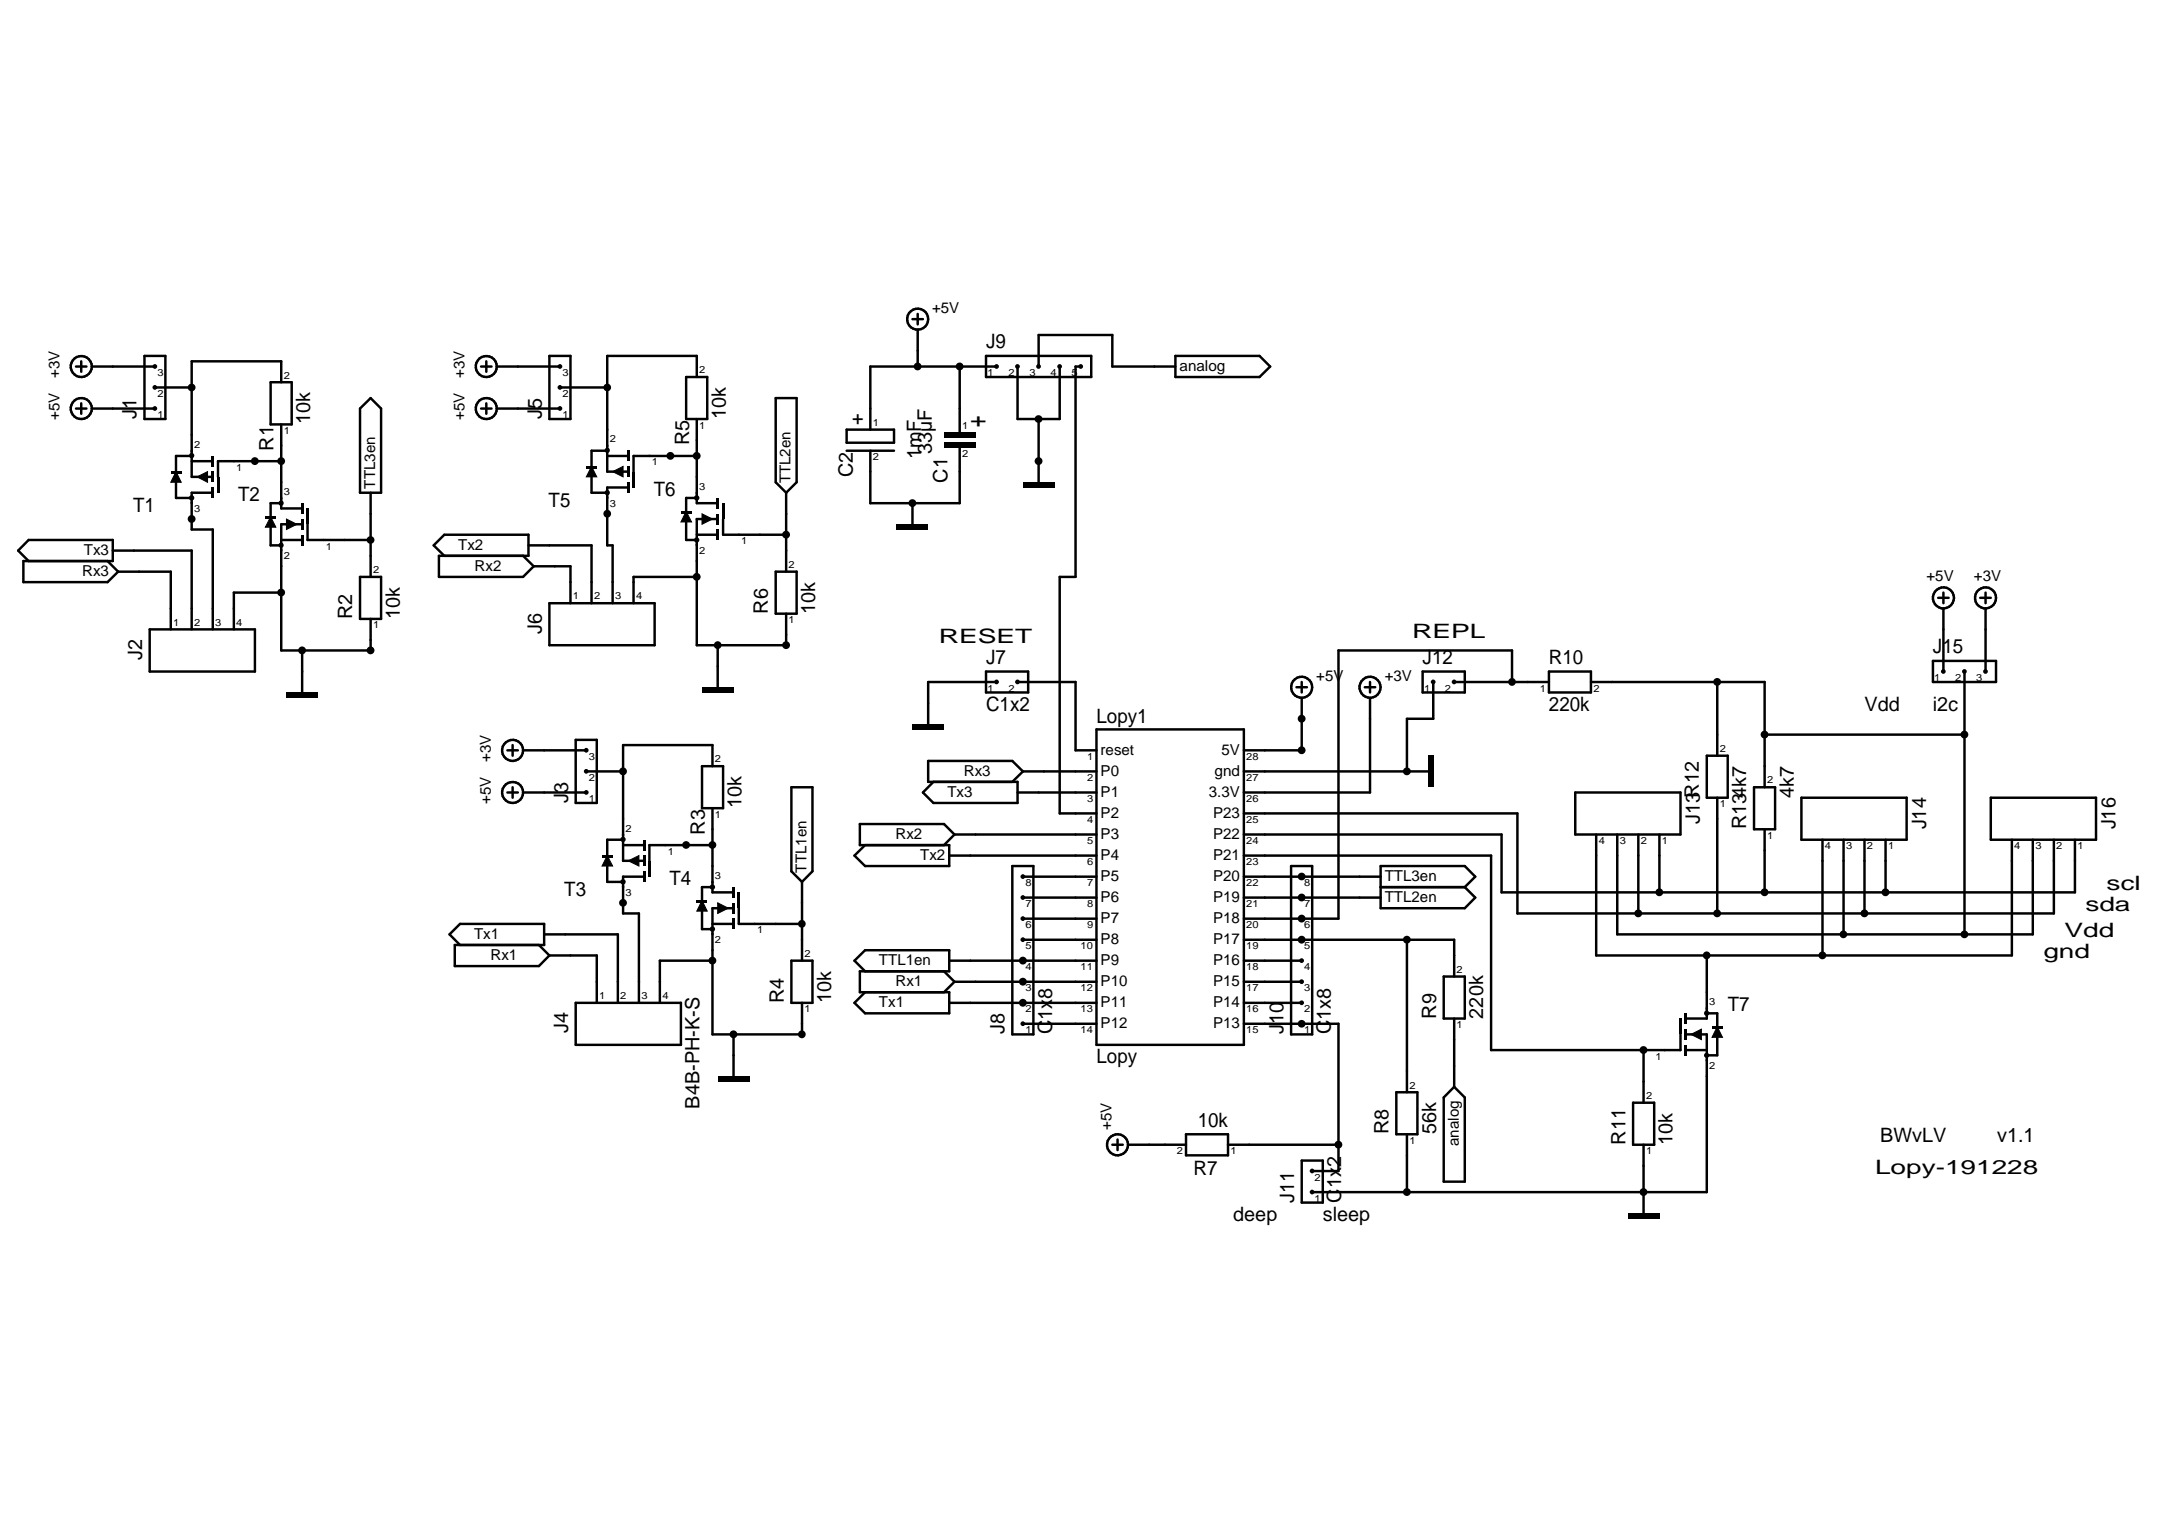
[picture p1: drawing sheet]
<svg xmlns="http://www.w3.org/2000/svg" width="297mm" height="210mm" viewBox="0 0 297 210" stroke-linecap="round" stroke-linejoin="round" font-family="sans-serif">
<g fill="#000">
<path d="M129.9 59.5h4.3v.7h-4.3zM23.5 64.9h1.4v.3h-1.4zM29.1 62.7h.3v1.5h-.3zM29.1 64.9h.3v1.4h-.3zM29.1 67.1h.3v1.4h-.3zM36.5 71h1.4v.4h-1.4zM41.4 73.6h.3v1.4h-.3zM41.4 71.4h.3v1.4h-.3zM41.4 69.2h.3v1.5h-.3zM80.7 64.2h1.4v.3h-1.4zM86.3 62h.3v1.4h-.3zM86.3 64.2h.3v1.4h-.3z"/>
<path d="M86.3 66.3h.3v1.5h-.3zM93.7 70.3h1.4v.4h-1.4zM98.6 72.8h.3v1.5h-.3zM98.6 70.7h.3v1.4h-.3zM98.6 68.5h.3v1.4h-.3zM123.4 72.1h4.3v.7h-4.3zM129.9 60.9h4.3v.7h-4.3zM140.7 66.3h4.4v.8h-4.4zM39.4 95.2h4.4v.8h-4.4zM96.6 94.5h4.3v.7h-4.3zM125.5 99.6h4.4v.7h-4.4zM82.8 117.7h1.5v.3h-1.5z"/>
<path d="M88.5 115.5h.3v1.5h-.3zM88.5 117.7h.3v1.4h-.3zM196.4 103.9h.8v4.4h-.8zM88.5 119.8h.3v1.5h-.3zM95.8 123.8h1.5v.4h-1.5zM100.8 126.4h.3v1.4h-.3zM100.8 124.2h.3v1.4h-.3zM100.8 122h.3v1.5h-.3zM231.8 139.4h.3v1.4h-.3zM98.7 148.1h4.4v.7h-4.4zM231.8 143.7h.3v1.5h-.3zM231.8 141.6h.3v1.4h-.3z"/>
<path d="M235.6 141.2h1.4v.3h-1.4zM224 166.9h4.3v.7h-4.3z"/>
<circle cx="21.3" cy="50.4" r=".33"/>
<circle cx="21.3" cy="56.2" r=".33"/>
<circle cx="21.3" cy="53.3" r=".33"/>
<circle cx="26.4" cy="53.3" r=".53"/>
<circle cx="77" cy="50.4" r=".33"/>
<circle cx="77" cy="56.2" r=".33"/>
<circle cx="77" cy="53.3" r=".33"/>
<circle cx="83.5" cy="53.3" r=".53"/>
<circle cx="126.2" cy="50.4" r=".54"/>
<circle cx="132" cy="50.4" r=".54"/>
<circle cx="137.1" cy="50.4" r=".33"/>
<circle cx="140" cy="50.4" r=".33"/>
<circle cx="142.9" cy="57.6" r=".53"/>
<circle cx="142.9" cy="50.4" r=".33"/>
<circle cx="145.8" cy="50.4" r=".33"/>
<circle cx="148.7" cy="50.4" r=".33"/>
<circle cx="26.4" cy="71.4" r=".54"/>
<circle cx="26.4" cy="68.5" r=".37"/>
<circle cx="26.4" cy="62.7" r=".37"/>
<circle cx="35.1" cy="63.4" r=".54"/>
<circle cx="38.7" cy="75" r=".36"/>
<circle cx="38.7" cy="69.2" r=".37"/>
<circle cx="38.7" cy="63.4" r=".54"/>
<circle cx="51" cy="74.3" r=".53"/>
<circle cx="83.6" cy="61.9" r=".37"/>
<circle cx="83.6" cy="67.8" r=".37"/>
<circle cx="83.6" cy="70.7" r=".53"/>
<circle cx="92.2" cy="62.7" r=".54"/>
<circle cx="95.8" cy="74.3" r=".37"/>
<circle cx="95.9" cy="79.3" r=".54"/>
<circle cx="95.9" cy="62.7" r=".54"/>
<circle cx="95.9" cy="68.5" r=".37"/>
<circle cx="108.2" cy="73.5" r=".54"/>
<circle cx="125.5" cy="69.2" r=".54"/>
<circle cx="142.9" cy="63.4" r=".54"/>
<circle cx="38.7" cy="81.5" r=".54"/>
<circle cx="41.6" cy="89.5" r=".54"/>
<circle cx="51" cy="89.5" r=".54"/>
<circle cx="98.7" cy="88.7" r=".53"/>
<circle cx="108.2" cy="88.7" r=".54"/>
<circle cx="137.1" cy="93.8" r=".33"/>
<circle cx="140" cy="93.8" r=".33"/>
<circle cx="179.1" cy="98.9" r=".54"/>
<circle cx="197.2" cy="93.8" r=".33"/>
<circle cx="200.1" cy="93.8" r=".33"/>
<circle cx="208" cy="93.8" r=".53"/>
<circle cx="236.3" cy="93.8" r=".54"/>
<circle cx="267.4" cy="92.4" r=".33"/>
<circle cx="270.3" cy="92.4" r=".33"/>
<circle cx="273.2" cy="92.4" r=".33"/>
<circle cx="80.7" cy="103.2" r=".33"/>
<circle cx="80.7" cy="106.1" r=".33"/>
<circle cx="80.7" cy="109" r=".33"/>
<circle cx="85.7" cy="115.5" r=".37"/>
<circle cx="85.7" cy="106.1" r=".54"/>
<circle cx="94.4" cy="116.2" r=".53"/>
<circle cx="98" cy="116.2" r=".53"/>
<circle cx="179.1" cy="103.2" r=".54"/>
<circle cx="193.6" cy="106.1" r=".54"/>
<circle cx="242.8" cy="101" r=".54"/>
<circle cx="270.3" cy="101" r=".54"/>
<circle cx="85.7" cy="124.2" r=".53"/>
<circle cx="85.7" cy="121.3" r=".37"/>
<circle cx="98" cy="132.1" r=".54"/>
<circle cx="98" cy="122" r=".37"/>
<circle cx="98" cy="127.8" r=".37"/>
<circle cx="110.3" cy="127.1" r=".53"/>
<circle cx="140.7" cy="129.3" r=".33"/>
<circle cx="140.7" cy="126.4" r=".33"/>
<circle cx="140.7" cy="120.6" r=".33"/>
<circle cx="140.7" cy="123.5" r=".33"/>
<circle cx="140.7" cy="137.9" r=".33"/>
<circle cx="140.7" cy="132.1" r=".33"/>
<circle cx="140.7" cy="135" r=".33"/>
<circle cx="140.7" cy="132.1" r=".54"/>
<circle cx="140.7" cy="135" r=".54"/>
<circle cx="140.7" cy="137.9" r=".54"/>
<circle cx="179.1" cy="120.6" r=".53"/>
<circle cx="179.1" cy="126.4" r=".33"/>
<circle cx="179.1" cy="129.3" r=".33"/>
<circle cx="179.1" cy="120.6" r=".33"/>
<circle cx="179.1" cy="132.1" r=".33"/>
<circle cx="179.1" cy="135" r=".33"/>
<circle cx="179.1" cy="123.5" r=".33"/>
<circle cx="179.1" cy="137.9" r=".33"/>
<circle cx="179.1" cy="123.5" r=".54"/>
<circle cx="179.1" cy="126.4" r=".54"/>
<circle cx="179.1" cy="129.3" r=".54"/>
<circle cx="193.6" cy="129.3" r=".54"/>
<circle cx="225.4" cy="125.6" r=".54"/>
<circle cx="228.3" cy="122.7" r=".54"/>
<circle cx="234.8" cy="139.4" r=".37"/>
<circle cx="234.8" cy="131.4" r=".53"/>
<circle cx="236.3" cy="125.6" r=".54"/>
<circle cx="242.8" cy="122.7" r=".54"/>
<circle cx="250.7" cy="131.4" r=".54"/>
<circle cx="253.6" cy="128.5" r=".53"/>
<circle cx="256.5" cy="125.6" r=".54"/>
<circle cx="259.4" cy="122.7" r=".54"/>
<circle cx="270.3" cy="128.5" r=".53"/>
<circle cx="100.9" cy="142.3" r=".54"/>
<circle cx="110.3" cy="142.3" r=".53"/>
<circle cx="140.7" cy="140.8" r=".33"/>
<circle cx="179.1" cy="140.8" r=".53"/>
<circle cx="179.1" cy="140.8" r=".33"/>
<circle cx="184.1" cy="157.4" r=".54"/>
<circle cx="226.1" cy="144.4" r=".54"/>
<circle cx="234.8" cy="145.2" r=".36"/>
<circle cx="180.5" cy="164" r=".33"/>
<circle cx="180.5" cy="161.1" r=".33"/>
<circle cx="193.6" cy="164" r=".54"/>
<circle cx="226.1" cy="164" r=".54"/>
</g>
<g fill="none" stroke="#000" stroke-width=".34">
<path d="M10.5 50.4h1.4M10.5 56.2h1.4M11.2 49.7v1.4M11.2 55.5v1.4M12.6 50.4h8.7M12.6 56.2h8.7M19.9 49h2.9v8.6h-2.9zM21.3 53.3h5.1M37.2 52.6h2.9v5.8h-2.9zM38.7 52.6v-2.9h-12.3v15.9h2.9M38.7 58.4v11.5h2.9M49.5 56.2l1.5-1.4 1.4 1.4v11.6h-2.9z"/>
<path d="M66.2 50.4h1.4M66.2 56.2h1.4M66.9 49.7v1.4M66.9 55.5v1.4M68.3 50.4h8.7M68.3 56.2h8.7M75.6 49h2.9v8.6h-2.9zM77 53.3h6.5M94.4 51.9h2.9v5.7h-2.9zM95.9 51.9v-2.9h-12.4v15.9h2.9M95.9 57.6v11.6h2.8M106.7 54.8h2.9v11.5l-1.4 1.5-1.5-1.5z"/>
<path d="M116.5 59.1h6.5v1.8h-6.5zM125.5 43.9h1.5M126.3 43.2v1.4M126.3 45.4v5M132 50.4v9.1M135.7 49h14.4v2.9h-14.4zM137.1 50.4h-17.4v8.7M140 50.4v7.2h5.8v-7.2M142.9 50.4v-4.3h10.1v4.3h8.7M142.9 57.6v8.7M148.7 50.4h-.7v29h-2.2v32.5h5.1M161.7 49h11.6l1.5 1.4-1.5 1.5h-11.6z"/>
<path d="M3.9 77.2l-1.4-1.5 1.4-1.4h11.6v2.9h-12.3v2.9h11.6l1.5-1.5M14.8 77.2l1.5 1.4M15.5 75.7h10.9v10.9M16.3 78.6h7.2v8M26.4 62.7h-2.2v5.8h2.2M26.4 63.4h2.9M29.3 67.8h-2.9v5h2.9v13.8M38.7 69.2h-1.5v5.8h1.5M38.7 74.3h2.9M38.7 63.4h-8.7v4.4M41.6 72.1h-2.9v17.4h12.3v-4.4M42.3 72.1v2.2h8.7"/>
<path d="M49.5 79.4h2.9v5.7h-2.9zM51 67.8v11.6M61.1 76.5l-1.4-1.5 1.4-1.4h11.6v2.9h-12.3v2.9h11.6l1.4-1.5M72 76.5l1.4 1.4M72.7 75h8.7v8M73.4 77.9h5.1v5.1M83.5 62h-2.1v5.8h2.1M83.5 62.7h2.9M86.4 67.1h-2.9v7.9h.8v8M95.9 62.7h-8.7v2.2M95.9 79.4h-8.7v3.6M95.9 73.6h2.8"/>
<path d="M95.9 68.5h-1.5v5.8h1.5M98.7 71.4h-2.8v17.4h12.3v-4.4M99.5 69.2v4.4h8.7M106.7 78.6h2.9v5.8h-2.9zM108.2 67.8v10.8M116.5 62h6.5M125.5 69.2v2.9M132 61.6v7.6h-12.3v-7.2M20.6 86.6h14.5v5.8h-14.5zM38.7 81.5h-6.5v5.1M41.6 89.5v5.7M75.6 83h14.5v5.8h-14.5z"/>
<path d="M98.7 88.8v5.7M135.7 92.4h5.8v2.8h-5.8zM137.1 93.8h-9.4v5.8M140 93.8h8v9.4h2.9M178.4 94.5h1.4M179.1 96v7.2h-8M179.1 93.8v1.4M187.8 94.5h1.4M188.5 96v13h-17.4M188.5 93.8v1.4M195.7 92.4h5.8v2.8h-5.8zM197.2 93.8v5.1h-3.6v7.2"/>
<path d="M200.1 93.8h13M208 93.8v-4.3h-23.9v36.9h-13M213.1 92.4h5.8v2.8h-5.8zM218.9 93.8h23.9v14.5M236.3 93.8v10.1M265.9 90.9h8.7v2.9h-8.7zM266.7 82.2h1.4M267.4 81.5v1.5M267.4 83.7v8.7M270.3 92.4v36.1M272.4 82.2h1.5M273.2 81.5v1.5"/>
<path d="M273.2 83.7v8.7M69.8 109h1.4M69.8 103.2h1.4M70.5 102.5v1.4M70.5 108.3v1.4M72 109h8.7M72 103.2h8.7M79.2 101.8h2.9v8.6h-2.9zM80.7 106.1h5M85.7 115.5h-2.2v5.8h2.2M85.7 116.2h2.9M96.6 105.4h2.9v5.8h-2.9z"/>
<path d="M98 105.4v-2.9h-12.3v15.9h2.9M98 111.2v11.5h2.9M98 116.2h-8.7v4.4M108.9 108.3h2.9v11.5l-1.5 1.5-1.4-1.5zM130.6 117.7h20.3M131.3 114.8h19.6M131.3 114.8l-1.4-1.5h-11.6v2.9h12.3v2.9h-11.6l-1.4-1.4 1.4-1.5M131.3 114.8l-1.4 1.4M139.3 119.1h2.9v23.2h-2.9zM140 109h10.9M140.7 106.1l-1.4-1.4h-11.6v2.8h12.3v2.9h-11.6l-1.4-1.4 1.4-1.5M140.7 106.1h10.2"/>
<path d="M140.7 106.1l-1.4 1.4M150.9 100.3h20.2v43.4h-20.2zM171.1 111.9h37.7v13.7h73.8v-10.1M171.1 114.8h35.5v7.9h78.9v-7.2M171.1 117.7h34v26.7h26.1v-2.1M171.1 106.1h25.3M177.6 119.1h2.9v23.2h-2.9zM189.9 119.1h11.6l1.5 1.5-1.5 1.4 1.5 1.5-1.5 1.4h-11.6zM216.7 109h14.5v5.8h-14.5zM219.6 114.8v16.6h57.2v-15.9M222.5 114.8v13.7h57.2v-13M225.4 114.8v10.8"/>
<path d="M228.3 114.8v7.9M234.8 103.9h2.9v5.8h-2.9zM236.3 109.7v15.9M241.3 108.3h2.9v5.8h-2.9zM242.8 114.1v8.6M242.8 101h27.5M247.8 109.7h14.5v5.8h-14.5zM250.7 115.5v15.9M253.6 115.5v13M256.5 115.5v10.1M259.4 115.5v7.2M273.9 109.7h14.5v5.8h-14.5z"/>
<path d="M63.3 130l-1.5-1.5 1.5-1.4h11.6v2.9h-12.3v2.9h11.5l1.5-1.5M74.1 130l1.5 1.4M74.9 128.5h10.1v9.4M75.6 131.4h6.5v6.5M79.2 137.9h14.5v5.8h-14.5zM88.6 120.6h-2.9v5h2.2v12.3M98 132.1h-7.2v5.8M98 127.1h2.9M98 122h-1.4v5.8h1.4M100.9 124.9h-2.9v17.4h12.3v-4.4M101.6 122.7v4.4h8.7M108.9 132.1h2.9v5.8h-2.9z"/>
<path d="M110.3 121.3v10.8M119 133.6l-1.4-1.5 1.4-1.4h11.6v2.9h-12.3v2.9h12.3v2.9h-11.6l-1.4-1.5 1.4-1.4M129.9 133.6l1.4 1.4M130.6 137.9h20.3M130.6 132.1h20.3M131.3 135h19.6M131.3 135l-1.4 1.5M140.7 120.6h10.2M140.7 123.5h10.2M140.7 129.3h10.2M140.7 126.4h10.2M171.1 137.9h8"/>
<path d="M171.1 129.3h29v5M171.1 120.6h18.8M171.1 132.1h8M171.1 123.5h18.8M171.1 135h8M189.9 122h11.6M193.6 129.3v20.9M198.6 134.3h2.9v5.8h-2.9zM234.8 131.4v8.7h-2.9M234.8 139.4h1.5v5.8h-1.5M100.9 142.3v5.8M140.7 140.8h10.2"/>
<path d="M153 157.5h1.5M153.8 156.7v1.5M155.2 157.5h8M163.2 156h5.8v2.9h-5.8zM169 157.5h15.1M171.1 140.8h13v20.3h-3.6M179.1 159.6h2.9v5.8h-2.9zM192.1 150.2h2.9v5.8h-2.9zM193.6 156v8M200.1 140.1v9.4M200.1 149.5l1.4 1.5v11.5h-2.9v-11.5zM224.7 151.7h2.9v5.8h-2.9z"/>
<path d="M226.1 144.4v7.3M226.1 157.5v9.4M231.9 142.3h2.9v21.7h-54.3M231.9 144.4h2.9"/>
<circle cx="11.2" cy="56.2" r="1.45"/>
<circle cx="11.2" cy="50.4" r="1.45"/>
<circle cx="66.9" cy="50.4" r="1.45"/>
<circle cx="66.9" cy="56.2" r="1.45"/>
<circle cx="126.3" cy="43.9" r="1.45"/>
<circle cx="179.1" cy="94.5" r="1.45"/>
<circle cx="188.5" cy="94.5" r="1.44"/>
<circle cx="267.4" cy="82.2" r="1.45"/>
<circle cx="273.2" cy="82.2" r="1.45"/>
<circle cx="70.5" cy="103.2" r="1.44"/>
<circle cx="70.5" cy="109" r="1.44"/>
<circle cx="153.8" cy="157.5" r="1.44"/>
</g>
<g fill="#000" stroke="#000" stroke-width=".14">
<path d="M24.2 64.9l.7 1.4h-1.4zM27.1 65.6l1.5-.7v1.4zM37.2 71.1l.8 1.4h-1.5zM39.4 71.4l1.5 .7-1.5 .7zM81.4 64.2l.7 1.4h-1.4zM84.3 64.9l1.4-.7v1.4zM94.4 70.3l.7 1.5h-1.4zM96.6 70.7l1.4 .7-1.4 .7zM83.5 117.7l.8 1.4h-1.5zM86.4 118.4l1.5-.7v1.4zM96.6 123.9l.7 1.4h-1.4zM98.7 124.2l1.5 .7-1.5 .7z"/>
<path d="M232.6 142.3l1.5-.7v1.4zM236.3 141.2l.7 1.5h-1.5z"/>
</g>
<path d="M42.3 69.9v2.2M87.2 64.9v2.2M231.2 140.1v2.2" fill="none" stroke="#000" stroke-width=".36"/>
<g font-size="2.7">
<text x="135.7" y="47.9">J9</text>
<text x="18.8" y="57.6" transform="rotate(-90 18.8 57.6)">J1</text>
<text x="42.7" y="58.4" transform="rotate(-90 42.7 58.4)">10k</text>
<text x="74.5" y="57.6" transform="rotate(-90 74.5 57.6)">J5</text>
<text x="99.9" y="57.6" transform="rotate(-90 99.9 57.6)">10k</text>
<text x="118.8" y="58.4" transform="rotate(-90 118.8 58.4)">+</text>
<text x="133.5" y="58.8">+</text>
<text x="37.6" y="62" transform="rotate(-90 37.6 62)">R1</text>
<text x="94.8" y="61.3" transform="rotate(-90 94.8 61.3)">R5</text>
<text x="117.3" y="65.7" transform="rotate(-90 117.3 65.7)">C2</text>
<text x="126.7" y="63.2" transform="rotate(-90 126.7 63.2)">1mF</text>
<text x="128.2" y="62.5" transform="rotate(-90 128.2 62.5)">33µF</text>
<text x="18.3" y="70.4">T1</text>
<text x="32.8" y="68.9">T2</text>
<text x="75.5" y="69.7">T5</text>
<text x="89.9" y="68.2">T6</text>
<text x="130.4" y="66.4" transform="rotate(-90 130.4 66.4)">C1</text>
<text x="48.5" y="85.1" transform="rotate(-90 48.5 85.1)">R2</text>
<text x="55" y="85.1" transform="rotate(-90 55 85.1)">10k</text>
<text x="74.5" y="87.1" transform="rotate(-90 74.5 87.1)">J6</text>
<text x="105.6" y="84.4" transform="rotate(-90 105.6 84.4)">R6</text>
<text x="112.2" y="84.4" transform="rotate(-90 112.2 84.4)">10k</text>
<text x="129.2" y="88.4">RESET</text>
<text x="194.3" y="87.7">REPL</text>
<text x="265.9" y="89.9">J15</text>
<text x="19.5" y="90.7" transform="rotate(-90 19.5 90.7)">J2</text>
<text x="135.7" y="91.3">J7</text>
<text x="195.7" y="91.3">J12</text>
<text x="213.1" y="91.3">R10</text>
<text x="135.7" y="97.8">C1x2</text>
<text x="150.9" y="99.4">Lopy1</text>
<text x="213.1" y="97.8">220k</text>
<text x="256.5" y="97.8">Vdd</text>
<text x="265.9" y="97.8">i2c</text>
<text x="78.1" y="110.4" transform="rotate(-90 78.1 110.4)">J3</text>
<text x="102" y="111.2" transform="rotate(-90 102 111.2)">10k</text>
<text x="233.8" y="113.3" transform="rotate(-90 233.8 113.3)">J13R12</text>
<text x="246.8" y="109.7" transform="rotate(-90 246.8 109.7)">4k7</text>
<text x="97" y="114.8" transform="rotate(-90 97 114.8)">R3</text>
<text x="240.3" y="114.1" transform="rotate(-90 240.3 114.1)">R134k7</text>
<text x="265" y="114.1" transform="rotate(-90 265 114.1)">J14</text>
<text x="291" y="114.1" transform="rotate(-90 291 114.1)">J16</text>
<text x="77.6" y="123.2">T3</text>
<text x="92.1" y="121.7">T4</text>
<text x="286.9" y="125.3">sda</text>
<text x="289.8" y="122.4">scl</text>
<text x="281.1" y="131.8">gnd</text>
<text x="284" y="128.9">Vdd</text>
<text x="107.8" y="137.9" transform="rotate(-90 107.8 137.9)">R4</text>
<text x="114.3" y="137.9" transform="rotate(-90 114.3 137.9)">10k</text>
<text x="78.1" y="142.1" transform="rotate(-90 78.1 142.1)">J4</text>
<text x="138.2" y="142.3" transform="rotate(-90 138.2 142.3)">J8</text>
<text x="144.7" y="142.3" transform="rotate(-90 144.7 142.3)">C1x8</text>
<text x="176.6" y="142.3" transform="rotate(-90 176.6 142.3)">J10</text>
<text x="183.1" y="142.3" transform="rotate(-90 183.1 142.3)">C1x8</text>
<text x="197.6" y="140.1" transform="rotate(-90 197.6 140.1)">R9</text>
<text x="204.1" y="140.1" transform="rotate(-90 204.1 140.1)">220k</text>
<text x="237.7" y="139">T7</text>
<text x="150.9" y="146.2">Lopy</text>
<text x="96.2" y="152.5" transform="rotate(-90 96.2 152.5)">B4B-PH-K-S</text>
<text x="164.8" y="155.1">10k</text>
<text x="164.2" y="161.6">R7</text>
<text x="191.1" y="156" transform="rotate(-90 191.1 156)">R8</text>
<text x="197.6" y="156" transform="rotate(-90 197.6 156)">56k</text>
<text x="223.6" y="157.5" transform="rotate(-90 223.6 157.5)">R11</text>
<text x="230.1" y="157.5" transform="rotate(-90 230.1 157.5)">10k</text>
<text x="258" y="161.5">Lopy-191228</text>
<text x="258.7" y="157.1">BWvLV</text>
<text x="274.8" y="157.1">v1.1</text>
<text x="169.7" y="168">deep</text>
<text x="178" y="165.4" transform="rotate(-90 178 165.4)">J11</text>
<text x="182" y="168">sleep</text>
<text x="184.5" y="165.4" transform="rotate(-90 184.5 165.4)">C1x2</text>
</g>
<g font-size="2.1">
<text x="128.2" y="43.1">+5V</text>
<text x="8.2" y="52" transform="rotate(-90 8.2 52)">+3V</text>
<text x="63.9" y="52" transform="rotate(-90 63.9 52)">+3V</text>
<text x="162.3" y="51">analog</text>
<text x="8.2" y="57.8" transform="rotate(-90 8.2 57.8)">+5V</text>
<text x="63.9" y="57.8" transform="rotate(-90 63.9 57.8)">+5V</text>
<text x="51.6" y="67.2" transform="rotate(-90 51.6 67.2)">TTL3en</text>
<text x="108.8" y="66.5" transform="rotate(-90 108.8 66.5)">TTL2en</text>
<text x="11.5" y="76.3">Tx3</text>
<text x="63" y="75.6">Tx2</text>
<text x="11.3" y="79.2">Rx3</text>
<text x="65.3" y="78.5">Rx2</text>
<text x="265" y="80">+5V</text>
<text x="271.6" y="80">+3V</text>
<text x="181.1" y="93.7">+5V</text>
<text x="190.5" y="93.7">+3V</text>
<text x="67.5" y="104.8" transform="rotate(-90 67.5 104.8)">+3V</text>
<text x="132.6" y="106.7">Rx3</text>
<text x="151.4" y="106.7">P0</text>
<text x="151.4" y="103.8">reset</text>
<text x="167.1" y="106.7">gnd</text>
<text x="168" y="103.8">5V</text>
<text x="67.5" y="110.6" transform="rotate(-90 67.5 110.6)">+5V</text>
<text x="130.3" y="109.6">Tx3</text>
<text x="151.4" y="112.5">P2</text>
<text x="151.4" y="109.6">P1</text>
<text x="166.3" y="109.6">3.3V</text>
<text x="166.9" y="112.5">P23</text>
<text x="123.2" y="115.4">Rx2</text>
<text x="126.6" y="118.3">Tx2</text>
<text x="151.4" y="118.3">P4</text>
<text x="151.4" y="115.4">P3</text>
<text x="166.9" y="118.3">P21</text>
<text x="166.9" y="115.4">P22</text>
<text x="111" y="120" transform="rotate(-90 111 120)">TTL1en</text>
<text x="151.4" y="124.1">P6</text>
<text x="151.4" y="121.2">P5</text>
<text x="166.9" y="124.1">P19</text>
<text x="166.9" y="121.2">P20</text>
<text x="190.5" y="121.2">TTL3en</text>
<text x="190.5" y="124.1">TTL2en</text>
<text x="65.2" y="129.2">Tx1</text>
<text x="151.4" y="129.9">P8</text>
<text x="151.4" y="127">P7</text>
<text x="166.9" y="129.9">P17</text>
<text x="166.9" y="127">P18</text>
<text x="67.5" y="132.1">Rx1</text>
<text x="120.9" y="132.8">TTL1en</text>
<text x="123.2" y="135.7">Rx1</text>
<text x="151.4" y="135.7">P10</text>
<text x="151.4" y="132.8">P9</text>
<text x="166.9" y="135.7">P15</text>
<text x="166.9" y="132.8">P16</text>
<text x="120.9" y="138.6">Tx1</text>
<text x="151.4" y="141.5">P12</text>
<text x="151.4" y="138.6">P11</text>
<text x="166.9" y="141.5">P13</text>
<text x="166.9" y="138.6">P14</text>
<text x="152.9" y="155.4" transform="rotate(-90 152.9 155.4)">+5V</text>
<text x="200.7" y="157.6" transform="rotate(-90 200.7 157.6)">analog</text>
</g>
<g font-size="1.4">
<text x="21.7" y="51.7">3</text>
<text x="39" y="52.1">2</text>
<text x="77.4" y="51.7">3</text>
<text x="96.2" y="51.4">2</text>
<text x="135.8" y="51.7">1</text>
<text x="138.7" y="51.7">2</text>
<text x="141.6" y="51.7">3</text>
<text x="144.5" y="51.7">4</text>
<text x="147.4" y="51.7">5</text>
<text x="21.7" y="54.6">2</text>
<text x="21.7" y="57.5">1</text>
<text x="39" y="59.7">1</text>
<text x="77.4" y="54.6">2</text>
<text x="77.4" y="57.5">1</text>
<text x="96.2" y="58.9">1</text>
<text x="120.1" y="58.6">1</text>
<text x="132.4" y="58.9">1</text>
<text x="26.7" y="61.6">2</text>
<text x="32.5" y="64.7">1</text>
<text x="83.9" y="60.9">2</text>
<text x="89.7" y="64">1</text>
<text x="120.1" y="63.3">2</text>
<text x="132.4" y="62.9">2</text>
<text x="26.7" y="70.4">3</text>
<text x="39" y="68.1">3</text>
<text x="83.9" y="69.7">3</text>
<text x="96.2" y="67.4">3</text>
<text x="39" y="76.9">2</text>
<text x="44.8" y="75.6">1</text>
<text x="96.2" y="76.2">2</text>
<text x="102" y="74.9">1</text>
<text x="51.3" y="78.8">2</text>
<text x="78.8" y="82.4">1</text>
<text x="81.7" y="82.4">2</text>
<text x="84.6" y="82.4">3</text>
<text x="87.5" y="82.4">4</text>
<text x="108.5" y="78.1">2</text>
<text x="23.8" y="86.1">1</text>
<text x="26.7" y="86.1">2</text>
<text x="29.6" y="86.1">3</text>
<text x="32.5" y="86.1">4</text>
<text x="51.3" y="86.4">1</text>
<text x="108.5" y="85.7">1</text>
<text x="135.8" y="95.1">1</text>
<text x="138.7" y="95.1">2</text>
<text x="195.9" y="95.1">1</text>
<text x="198.8" y="95.1">2</text>
<text x="211.8" y="95.1">1</text>
<text x="219.2" y="95.1">2</text>
<text x="266.1" y="93.7">1</text>
<text x="269" y="93.7">2</text>
<text x="271.9" y="93.7">3</text>
<text x="81" y="104.5">3</text>
<text x="81" y="107.4">2</text>
<text x="98.4" y="104.9">2</text>
<text x="149.6" y="107.4">2</text>
<text x="149.6" y="104.5">1</text>
<text x="171.5" y="107.4">27</text>
<text x="171.5" y="104.5">28</text>
<text x="236.6" y="103.4">2</text>
<text x="243.1" y="107.8">2</text>
<text x="81" y="110.3">1</text>
<text x="98.4" y="112.5">1</text>
<text x="149.6" y="113.2">4</text>
<text x="149.6" y="110.3">3</text>
<text x="171.5" y="113.2">25</text>
<text x="171.5" y="110.3">26</text>
<text x="236.6" y="111">1</text>
<text x="86.1" y="114.4">2</text>
<text x="91.9" y="117.5">1</text>
<text x="149.6" y="119">6</text>
<text x="149.6" y="116.1">5</text>
<text x="171.5" y="119">23</text>
<text x="171.5" y="116.1">24</text>
<text x="220" y="116.1">4</text>
<text x="222.8" y="116.1">3</text>
<text x="225.7" y="116.1">2</text>
<text x="228.6" y="116.1">1</text>
<text x="243.1" y="115.4">1</text>
<text x="251.1" y="116.8">4</text>
<text x="254" y="116.8">3</text>
<text x="256.9" y="116.8">2</text>
<text x="259.8" y="116.8">1</text>
<text x="277.1" y="116.8">4</text>
<text x="280" y="116.8">3</text>
<text x="282.9" y="116.8">2</text>
<text x="285.8" y="116.8">1</text>
<text x="86.1" y="123.2">3</text>
<text x="98.4" y="120.9">3</text>
<text x="141.1" y="121.9">8</text>
<text x="141.1" y="124.8">7</text>
<text x="149.6" y="124.8">8</text>
<text x="149.6" y="121.9">7</text>
<text x="171.5" y="124.8">21</text>
<text x="171.5" y="121.9">22</text>
<text x="179.4" y="121.9">8</text>
<text x="179.4" y="124.8">7</text>
<text x="98.4" y="129.7">2</text>
<text x="104.2" y="128.4">1</text>
<text x="110.7" y="131.6">2</text>
<text x="141.1" y="127.7">6</text>
<text x="141.1" y="130.6">5</text>
<text x="148.7" y="130.6">10</text>
<text x="149.6" y="127.7">9</text>
<text x="171.5" y="130.6">19</text>
<text x="171.5" y="127.7">20</text>
<text x="179.4" y="127.7">6</text>
<text x="179.4" y="130.6">5</text>
<text x="82.4" y="137.4">1</text>
<text x="85.3" y="137.4">2</text>
<text x="88.2" y="137.4">3</text>
<text x="91.1" y="137.4">4</text>
<text x="141.1" y="133.5">4</text>
<text x="141.1" y="136.4">3</text>
<text x="148.7" y="136.4">12</text>
<text x="148.7" y="133.5">11</text>
<text x="171.5" y="136.4">17</text>
<text x="171.5" y="133.5">18</text>
<text x="179.4" y="133.5">4</text>
<text x="179.4" y="136.4">3</text>
<text x="200.4" y="133.8">2</text>
<text x="110.7" y="139.3">1</text>
<text x="141.1" y="139.3">2</text>
<text x="141.1" y="142.1">1</text>
<text x="148.7" y="142.1">14</text>
<text x="148.7" y="139.3">13</text>
<text x="171.5" y="142.1">15</text>
<text x="171.5" y="139.3">16</text>
<text x="179.4" y="139.3">2</text>
<text x="179.4" y="142.1">1</text>
<text x="200.4" y="141.4">1</text>
<text x="235.2" y="138.3">3</text>
<text x="193.9" y="149.7">2</text>
<text x="227.8" y="145.8">1</text>
<text x="235.2" y="147.1">2</text>
<text x="226.5" y="151.2">2</text>
<text x="161.9" y="158.8">2</text>
<text x="169.3" y="158.8">1</text>
<text x="193.9" y="157.3">1</text>
<text x="226.5" y="158.8">1</text>
<text x="180.9" y="162.4">2</text>
<text x="180.9" y="165.3">1</text>
</g>
</svg>
